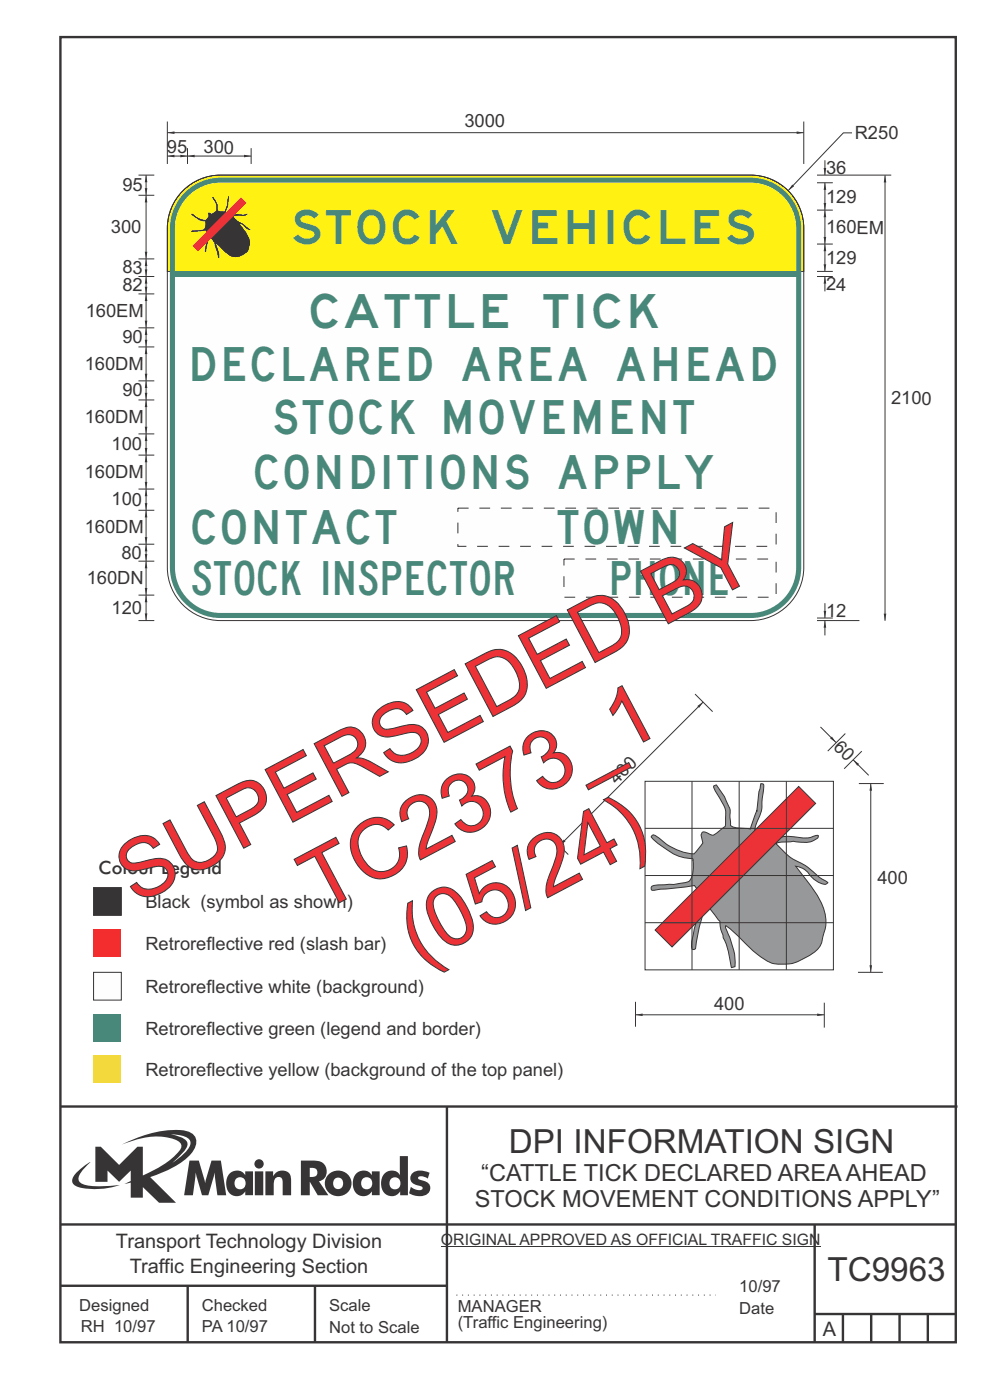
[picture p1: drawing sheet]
<svg xmlns="http://www.w3.org/2000/svg" width="210mm" height="297mm" viewBox="0 0 210 297" stroke-linecap="round" stroke-linejoin="round" font-family="sans-serif">
<g fill="none" stroke="#373435" stroke-width=".51">
<path d="M12.8 7.9h189.9v276.9h-189.9zM12.8 234.7h190.3M94.8 234.7v50.1M12.8 259.8h190.1M172.8 259.8v25M12.8 272.8h82M39.8 272.8v12M66.8 272.8v12M172.8 278.8h30M178.8 278.8v6M184.8 278.8v6M190.8 278.8v6"/>
<path d="M196.8 278.8v6"/>
</g>
<path d="M96.8 274.7h55" fill="none" stroke="#373435" stroke-width=".21" stroke-dasharray=".2 1" stroke-linecap="butt"/>
<path d="M36.2 240.6a5.8 5.8 0 0 1 3.9 1.1 1.58 1.58 0 0 1-.2 2.1l-1.1 1.2-2.3 1.7 .9-.8a6.5 6.5 0 0 0 2.4-3.2 2.43 2.43 0 0 0-2.2-1.7zM20.2 243.3v7.4h2.6v-2.4l2.5 2.4 2.4-2.4v2.2l-1.3 .7 1.3-.3v3.2h2.6v-2.3l3.4 3.4h3.6l-5.4-5.5a20.1 20.1 0 0 0 8.6-4.9 3.1 3.1 0 0 0 .8-3.8 3.8 3.8 0 0 0-3.1-1.3 25.1 25.1 0 0 0-12.4 3.1 16.1 16.1 0 0 1 11.2-1.1 1.56 1.56 0 0 1 1.4 1.9 17.9 17.9 0 0 1-8.1 5.8v-6.1h-1.1l-3.9 3.8-3.9-3.8zM16.3 248.7a1.82 1.82 0 0 0-.6 2.6 9.9 9.9 0 0 0 5.8 .9l1.9-.3 2-.5a22.2 22.2 0 0 1-7.7-.1 1.33 1.33 0 0 1-.7-2.2l.9-1.3 1.3-1.3-1.4 .9zM65.7 247.8a1.13 1.13 0 0 1 1.2 .1 1.13 1.13 0 0 1 .4 1.2 1.26 1.26 0 0 1-1.6 .6zM63.8 246.2v7.4h1.9v-2.9l1.7 2.9h2.3l-2-3a2.25 2.25 0 0 0 1.5-2.7 2.25 2.25 0 0 0-2.6-1.7zM69 251.1a2.8 2.8 0 0 0 5.6 0 2.8 2.8 0 0 0-5.6 0zM71.1 250a1.15 1.15 0 0 1 1.7 1 1.15 1.15 0 0 1-1.7 1 1.46 1.46 0 0 1 0-2zM75.7 248.9a3.2 3.2 0 0 0 .3 4.6 2.13 2.13 0 0 0 2.9-.8v.9h1.6v-5.1h-1.6v.8a2.07 2.07 0 0 0-3.2-.4zM77 250a1.23 1.23 0 0 1 1.7 .3 1.23 1.23 0 0 1-.2 1.7 1.23 1.23 0 0 1-1.7-.2 1.55 1.55 0 0 1 .2-1.8zM84.8 245.3l.1 4a2.16 2.16 0 0 0-2.4-.9 2.16 2.16 0 0 0-1.6 2 2.52 2.52 0 0 0 2.7 3.3 2.11 2.11 0 0 0 1.3-1v.9h1.6v-8.3zM83.1 250a1.24 1.24 0 0 1 1.8 1 1.24 1.24 0 0 1-1.8 1.1 1.47 1.47 0 0 1 0-2.1zM87.6 248.8a1.52 1.52 0 0 0-.5 1.7 1.52 1.52 0 0 0 1.5 1 .82 .82 0 0 1 1 .7 2.07 2.07 0 0 1-2.4-.4l-.4 1.3a3.8 3.8 0 0 0 3.9 .2 1.56 1.56 0 0 0 .5-1.7 1.56 1.56 0 0 0-1.4-1.1 1.25 1.25 0 0 1-1.1-.6 1.21 1.21 0 0 1 1.7-.1l.3 .2 .4-1.2a3.7 3.7 0 0 0-3.5 0zM40.2 246.2l-1.1 7.4h1.8l.6-4.9 1.4 4.9h1.3l1.3-4.9 .6 4.9h1.9l-1.1-7.4h-2l-1.4 4.8-1.3-4.8zM48.8 248.9a3.2 3.2 0 0 0 .4 4.6 2.13 2.13 0 0 0 2.8-.8v.9h1.7v-5.1h-1.7v.8a2.07 2.07 0 0 0-3.2-.4zM50.2 250a1.23 1.23 0 0 1 1.7 .3 1.23 1.23 0 0 1-.3 1.7 1.23 1.23 0 0 1-1.7-.2 1.55 1.55 0 0 1 .3-1.8zM54.1 248.5v5.1h1.7v-5.1zM54 246.9a.99 .99 0 0 0 1.9 0 .99 .99 0 0 0-1.9 0zM56.3 248.5v5.1h1.8a5.4 5.4 0 0 1 .3-3.6 .91 .91 0 0 1 1.1-.2 .91 .91 0 0 1 .5 1v2.8h1.8v-2.9a2 2 0 0 0-1.4-2.4 2 2 0 0 0-2.5 1.2v-1z" fill-rule="evenodd" fill="#373435"/>
<path d="M93.5 264.5h80.5" fill="none" stroke="#373435" stroke-width=".21"/>
<path d="M19.8 197.2h5.9v5.9h-5.9z" fill-rule="evenodd" fill="#f32c2e"/>
<path d="M19.8 188.3h5.9v5.9h-5.9z" fill-rule="evenodd" fill="#373435" stroke="#373435" stroke-width=".21"/>
<path d="M19.8 223.8h5.9v5.9h-5.9z" fill-rule="evenodd" fill="#ffd520"/>
<path d="M19.8 215.2h5.9v5.8h-5.9z" fill-rule="evenodd" fill="#48887b"/>
<path d="M19.8 206.3h5.9v5.9h-5.9z" fill-rule="evenodd" fill="#fefefe" stroke="#373435" stroke-width=".21"/>
<path d="M138.4 177.2a2.42 2.42 0 0 1 1.8 .9 11.7 11.7 0 0 0 7 3l1.9-2.3-.4-1.7 .2-.4 .7-.2 .4 .2a1.39 1.39 0 0 0 2.2-.1l1.6-1.3 .1-1.6a5 5 0 0 0-1.1-4.1l-1.4-2.4v-.4l.4-.2 .2-.1 1.7 2.5 1.1 2.5 .1 3.6 1 .5 3.3 .3 1.3-3.7 .4-4 .5-1.9 .6 .1v.5l-.4 3.3a8.3 8.3 0 0 1-1.2 4.7l-.3 1.4 2.2 1.1 .9 .7h.6a10.2 10.2 0 0 1 6.3-.4 7.1 7.1 0 0 0 3.1-.5l.4 .2a1.53 1.53 0 0 1-1.3 1 10.4 10.4 0 0 1-4.2 .1l-2.5 .2-1 .3 .9 .8a11.6 11.6 0 0 0 4.8 3.5l1.7 1.3a14.4 14.4 0 0 0 3.6 2.6l-.3 .3a4.8 4.8 0 0 1-4-2.5 4 4 0 0 0-2.5-1.2l3 3.9a12.7 12.7 0 0 1 3.4 8.7l-.5 1.7a6.1 6.1 0 0 1-1.6 3.6 12.4 12.4 0 0 1-6.1 2.8 7.1 7.1 0 0 1-6.4-2.1l-4.6-4.3-2-1.7v.6a19.8 19.8 0 0 1 1.9 7.4v.7l-.7 .2a29.8 29.8 0 0 0-1.8-6.5l-.6-1.9-.1-1.5-2.7-3.4-.1 .2a11.1 11.1 0 0 0-1.3 3.7l-1 5.3-.2 .1-.5 .1a5.1 5.1 0 0 1 .2-3.3l.7-3.2 .7-2.1a2.78 2.78 0 0 0 .4-2.5l-1.6-2.4-8.9 1a.5 .5 0 0 1-.3-.5 .5 .5 0 0 1 .3-.4l1-.3 3.6-.1a8.8 8.8 0 0 0 3.3-.8 6.9 6.9 0 0 0 .6-4.6 9.3 9.3 0 0 1-5.8-2.2l-2.5-1.9-.5-.5z" fill-rule="evenodd" fill="#96989a" stroke="#373435" stroke-width=".21"/>
<path d="M169.4 166.8l3.6 3.6-30.4 30.5-3.6-3.6z" fill-rule="evenodd" fill="#ed3237" stroke="#373435" stroke-width=".21"/>
<g fill="none" stroke="#373435" stroke-width=".21">
<path d="M147.4 147.2l3.8 3.8M179.3 155.6l-3.7 3.7M116.8 177.6l3.7 3.7M136.8 165.7h40v40.1h-40zM136.8 175.7h40M146.8 165.7v40.1M156.8 165.7v40.1M166.8 165.7v40.1M182.2 166.2h5.3M184.7 166.2v40.1M136.8 195.7h40M136.8 185.7h40"/>
<path d="M134.8 212.5v5.3M174.9 212.7v5.3M182 206.3h5.3"/>
</g>
<g fill="#373435">
<path d="M184.4 204.8h.6l-.3 1.5z"/>
<path d="M184.7 166.2l.3 1.5h-.6z"/>
</g>
<path d="M182.8 159.4l-3.7 3.7M181 161.2l3.3 3.3" fill="none" stroke="#373435" stroke-width=".21"/>
<path d="M181 161.2l1.2 .9-.4 .3z" fill="#373435"/>
<path d="M174 154.2l3.3 3.3" fill="none" stroke="#373435" stroke-width=".21"/>
<path d="M176.1 156.6l.4-.3 .8 1.2z" fill="#373435"/>
<path d="M149.2 148.9l-30.5 30.5" fill="none" stroke="#373435" stroke-width=".21"/>
<g fill="#373435">
<path d="M119.6 178.1l.4 .4-1.3 .9z"/>
<path d="M147.9 149.8l1.3-.9-.9 1.3z"/>
</g>
<path d="M134.8 215.3h40.1" fill="none" stroke="#373435" stroke-width=".21"/>
<g fill="#373435">
<path d="M173.3 215l1.6 .3-1.6 .3z"/>
<path d="M134.8 215.3l1.5-.3v.6z"/>
</g>
<path d="M38.8 40.5a11.2 11.2 0 0 1 8-3.4h112.4a11.3 11.3 0 0 1 11.3 11.3v9.2h-135v-9.2a11.2 11.2 0 0 1 3.3-7.9z" fill-rule="evenodd" fill="#fff212" stroke="#373435" stroke-width=".21"/>
<path d="M38.8 40.5a11.2 11.2 0 0 1 8-3.4h112.4a11.3 11.3 0 0 1 11.3 11.3v72a11.3 11.3 0 0 1-11.3 11.2h-112.4a11.3 11.3 0 0 1-11.3-11.2v-72a11.2 11.2 0 0 1 3.3-7.9z" fill="none" stroke="#373435" stroke-width=".21"/>
<path d="M39.7 40.4a10.7 10.7 0 0 1 7.1-2.7h112.4a10.8 10.8 0 0 1 10.8 10.7v72a10.8 10.8 0 0 1-10.8 10.7h-112.4a10.8 10.8 0 0 1-10.8-10.7v-72a10.7 10.7 0 0 1 3.7-8z" fill-rule="evenodd" fill="#48887b"/>
<path d="M40.4 41.2a9.6 9.6 0 0 1 6.4-2.4h112.4a9.7 9.7 0 0 1 9.7 9.6v72a9.7 9.7 0 0 1-9.7 9.6h-112.4a9.7 9.7 0 0 1-9.7-9.6v-72a9.6 9.6 0 0 1 3.3-7.2z" fill-rule="evenodd" fill="#fefefe"/>
<path d="M40.4 41.2a9.6 9.6 0 0 1 6.4-2.4h112.4a9.7 9.7 0 0 1 9.7 9.6v9.2h-131.8v-9.2a9.6 9.6 0 0 1 3.3-7.2z" fill-rule="evenodd" fill="#fff212"/>
<path d="M37.1 57.6h131.8v1.1h-131.8z" fill-rule="evenodd" fill="#48887b"/>
<path d="M31 96.5v7.2" fill="none" stroke="#373435" stroke-width=".21"/>
<g fill="#373435">
<path d="M31 96.5l.3 1.6h-.6z"/>
<path d="M30.7 102.2h.6l-.3 1.5z"/>
</g>
<path d="M31 108.2v7.2" fill="none" stroke="#373435" stroke-width=".21"/>
<g fill="#373435">
<path d="M31 108.2l.3 1.6h-.6z"/>
<path d="M30.7 113.9h.6l-.3 1.5z"/>
</g>
<path d="M31 119v7.2" fill="none" stroke="#373435" stroke-width=".21"/>
<g fill="#373435">
<path d="M31 119l.3 1.6h-.6z"/>
<path d="M30.7 124.7h.6l-.3 1.5z"/>
<path d="M40.6 45.3h.1a5.5 5.5 0 0 0 2.9 1.4l.2-.2a1.19 1.19 0 0 0 .4-1.3l.1-.1a1.05 1.05 0 0 0 1.6-.9 2.96 2.96 0 0 0-.8-2.2l-.1-.2 .2-.1 .6 .9a2.75 2.75 0 0 1 .4 2l1.4 .3 .5-1.3 .2-1.4 .2-.6 .1 .3-.2 1.7-.4 1.4 .2 .2a1.48 1.48 0 0 0 1.8 .2 4.5 4.5 0 0 0 2.5-.1 1.28 1.28 0 0 1-1.7 .5l-1.3 .1a7.4 7.4 0 0 0 2.5 1.9l1.1 1a2.93 2.93 0 0 1-1.8-1.1l-.4-.2 .8 1.1a3.9 3.9 0 0 1 .9 4.7 3.2 3.2 0 0 1-5.2-.1l-1.5-1.4 .6 2v.9l-.2 .1-.6-2.4a3.3 3.3 0 0 0-1.1-2.1l-.4 .7-.6 2.5-.2-.4 .5-2.2a1.41 1.41 0 0 0-.3-2l-3 .3v-.2l.3-.1 1.4-.1a1.04 1.04 0 0 0 1.3-1.3l-.1-.5a4.2 4.2 0 0 1-2.9-1.7z" fill-rule="evenodd"/>
</g>
<path d="M40.8 52.1l10.3-10.3 1.2 1.2-10.3 10.3z" fill-rule="evenodd" fill="#ed3237"/>
<path d="M35.5 28.1h135" fill="none" stroke="#373435" stroke-width=".21"/>
<g fill="#373435">
<path d="M35.5 28.1l1.5-.2v.5z"/>
<path d="M169 27.9l1.5 .2-1.5 .3z"/>
</g>
<path d="M35.5 25.8v9M35.5 33.1h4.3M170.5 25.8v9" fill="none" stroke="#373435" stroke-width=".21"/>
<g fill="#373435">
<path d="M38.3 32.8l1.5 .3-1.5 .3z"/>
<path d="M35.5 33.1l1.5-.3v.6z"/>
</g>
<path d="M39.8 33.1h13.5" fill="none" stroke="#373435" stroke-width=".21"/>
<g fill="#373435">
<path d="M51.8 32.8l1.5 .3-1.5 .3z"/>
<path d="M39.8 33.1l1.5-.3v.6z"/>
</g>
<path d="M39.8 31.4v3.4M53.3 31.4v3.4M31 84.8v7.2" fill="none" stroke="#373435" stroke-width=".21"/>
<g fill="#373435">
<path d="M31 84.8l.3 1.6h-.6z"/>
<path d="M30.7 90.5h.6l-.3 1.5z"/>
</g>
<path d="M31 73.6v7.2" fill="none" stroke="#373435" stroke-width=".21"/>
<g fill="#373435">
<path d="M31 73.6l.3 1.5h-.6z"/>
<path d="M30.7 79.3h.6l-.3 1.5z"/>
</g>
<path d="M31 62.3v7.2" fill="none" stroke="#373435" stroke-width=".21"/>
<g fill="#373435">
<path d="M31 62.3l.3 1.6h-.6z"/>
<path d="M30.7 68h.6l-.3 1.5z"/>
</g>
<path d="M31 92v4.5" fill="none" stroke="#373435" stroke-width=".21"/>
<g fill="#373435">
<path d="M31 92l.3 1.6h-.6z"/>
<path d="M30.7 95h.6l-.3 1.5z"/>
</g>
<path d="M31 103.7v4.5" fill="none" stroke="#373435" stroke-width=".21"/>
<g fill="#373435">
<path d="M31 103.7l.3 1.6h-.6z"/>
<path d="M30.7 106.7h.6l-.3 1.5z"/>
</g>
<path d="M31 115.4v3.6" fill="none" stroke="#373435" stroke-width=".21"/>
<g fill="#373435">
<path d="M31 115.4l.3 1.6h-.6z"/>
<path d="M30.7 117.5h.6l-.3 1.5z"/>
</g>
<path d="M31 126.2v5.4" fill="none" stroke="#373435" stroke-width=".21"/>
<g fill="#373435">
<path d="M31 126.2l.3 1.6h-.6z"/>
<path d="M30.7 130.1h.6l-.3 1.5z"/>
</g>
<path d="M31 80.8v4" fill="none" stroke="#373435" stroke-width=".21"/>
<g fill="#373435">
<path d="M31 80.8l.3 1.5h-.6z"/>
<path d="M30.7 83.3h.6l-.3 1.5z"/>
</g>
<path d="M31 69.5v4.1" fill="none" stroke="#373435" stroke-width=".21"/>
<g fill="#373435">
<path d="M31 69.5l.3 1.6h-.6z"/>
<path d="M30.7 72.1h.6l-.3 1.5z"/>
</g>
<path d="M31 37.1v4.3" fill="none" stroke="#373435" stroke-width=".21"/>
<g fill="#373435">
<path d="M31 37.1l.3 1.6h-.6z"/>
<path d="M30.7 39.9h.6l-.3 1.5z"/>
</g>
<path d="M31 58.7v3.6" fill="none" stroke="#373435" stroke-width=".21"/>
<g fill="#373435">
<path d="M31 58.7l.3 1.5h-.6z"/>
<path d="M30.7 60.8h.6l-.3 1.5z"/>
</g>
<path d="M31 54.9v3.8" fill="none" stroke="#373435" stroke-width=".21"/>
<g fill="#373435">
<path d="M31 54.9l.3 1.5h-.6z"/>
<path d="M30.7 57.1h.6l-.3 1.6z"/>
</g>
<path d="M31 41.4v13.5" fill="none" stroke="#373435" stroke-width=".21"/>
<g fill="#373435">
<path d="M31 41.4l.3 1.5h-.6z"/>
<path d="M30.7 53.4h.6l-.3 1.5z"/>
</g>
<g fill="none" stroke="#373435" stroke-width=".21">
<path d="M29.4 37.1h3.3M175 34v3.1M29.4 58.7h3.3M29.4 54.9h3.3M29.4 41.4h3.3M29.4 73.6h3.3M29.4 62.3h3.3M29.4 69.5h3.3M29.4 96.5h3.3M29.4 84.8h3.3M29.4 92h3.3M29.4 80.8h3.3"/>
<path d="M29.4 108.2h3.3M29.4 119h3.3M29.4 103.7h3.3M29.4 115.4h3.3M29.4 131.6h3.3M29.4 126.2h3.3"/>
</g>
<path d="M174.7 35.6h.6l-.3 1.5z" fill="#373435"/>
<path d="M175 58.7v3.1" fill="none" stroke="#373435" stroke-width=".21"/>
<path d="M175 58.7l.3 1.5h-.6z" fill="#373435"/>
<path d="M180.7 28.2h-1.8l-11.7 12.2" fill="none" stroke="#373435" stroke-width=".21"/>
<path d="M168.1 39.1l.3 .4-1.2 .9z" fill="#373435"/>
<path d="M175 38.8v5.8" fill="none" stroke="#373435" stroke-width=".21"/>
<g fill="#373435">
<path d="M174.7 43.1h.6l-.3 1.5z"/>
<path d="M175 38.8l.3 1.5h-.6z"/>
</g>
<path d="M175 51.8v5.8" fill="none" stroke="#373435" stroke-width=".21"/>
<g fill="#373435">
<path d="M174.7 56.1h.6l-.3 1.5z"/>
<path d="M175 51.8l.3 1.5h-.6z"/>
</g>
<path d="M175 44.6v7.2" fill="none" stroke="#373435" stroke-width=".21"/>
<g fill="#373435">
<path d="M174.7 50.3h.6l-.3 1.5z"/>
<path d="M175 44.6l.3 1.5h-.6z"/>
</g>
<path d="M187.7 37.2v94.5" fill="none" stroke="#373435" stroke-width=".21"/>
<g fill="#373435">
<path d="M187.7 37.2l.3 1.5h-.5z"/>
<path d="M187.5 130.2h.5l-.3 1.5z"/>
</g>
<path d="M175 131.6v3.2" fill="none" stroke="#373435" stroke-width=".21"/>
<path d="M175 131.6l.3 1.6h-.6z" fill="#373435"/>
<path d="M175 128v3.1" fill="none" stroke="#373435" stroke-width=".21"/>
<path d="M174.7 129.6h.6l-.3 1.5z" fill="#373435"/>
<path d="M173.3 38.8h3.4M173.3 37.1h15.8M173.3 44.6h3.4M173.3 58.7h3.4M173.3 57.6h3.4M176.7 51.8h-3.4M173.3 131.1h3.4M173.3 131.6h9" fill="none" stroke="#373435" stroke-width=".21"/>
<path d="M97.1 107.8h67.5v8.1h-67.5zM119.6 118.6h45v8.1h-45z" fill="none" stroke="#373435" stroke-width=".21" stroke-dasharray="2.3 2.3" stroke-linecap="butt"/>
<g font-size="17.6" fill="#ed3237">
<text x="28.8" y="192" transform="rotate(-28 28.8 192)">SUPERSEDED BY</text>
<text x="67.9" y="193.7" transform="rotate(-28 67.9 193.7)">TC2373_1</text>
<text x="88.9" y="204.9" transform="rotate(-28 88.9 204.9)">(05/24)</text>
</g>
<g font-size="7.2" fill="#48887b">
<text x="62.2" y="51.8">STOCK</text>
<text x="104.3" y="51.8">VEHICLES</text>
<text x="65.9" y="69.5">CATTLE</text>
<text x="115.3" y="69.5">TICK</text>
<text x="40.8" y="80.8">DECLARED AREA AHEAD</text>
<text x="58.3" y="92">STOCK MOVEMENT</text>
<text x="54.1" y="103.7">CONDITIONS APPLY</text>
<text x="40.8" y="115.4">CONTACT</text>
<text x="118.4" y="115.4">TOWN</text>
<text x="40.8" y="126.2">STOCK INSPECTOR</text>
<text x="129.9" y="126.2">PHONE</text>
</g>
<g font-size="7.1" fill="#373435">
<text x="107.9" y="244.6">DPI INFORMATION SIGN</text>
<text x="175.5" y="271.7">TC9963</text>
</g>
<g font-size="5" fill="#373435">
<text x="102.1" y="250.5">“CATTLE TICK DECLARED AREAAHEAD</text>
<text x="100.7" y="256.1">STOCK MOVEMENT CONDITIONS APPLY”</text>
</g>
<g font-size="4.2" fill="#373435">
<text x="24.6" y="264.8">Transport Technology Division</text>
<text x="27.5" y="270">Traffic Engineering Section</text>
<text x="174.5" y="283.3">A</text>
</g>
<g font-size="3.9" fill="#373435">
<text x="98.5" y="26.9" transform="rotate(1 98.5 26.9)">3000</text>
<text x="181.3" y="29.6">R250</text>
<text x="35.4" y="32.5" transform="rotate(1 35.4 32.5)">95</text>
<text x="43.2" y="32.5" transform="rotate(1 43.2 32.5)">300</text>
<text x="26" y="40.5" transform="rotate(1 26 40.5)">95</text>
<text x="175.2" y="36.9" transform="rotate(1 175.2 36.9)">36</text>
<text x="175.2" y="43" transform="rotate(1 175.2 43)">129</text>
<text x="23.5" y="49.4" transform="rotate(1 23.5 49.4)">300</text>
<text x="175.2" y="49.5" transform="rotate(1 175.2 49.5)">160EM</text>
<text x="26" y="58" transform="rotate(1 26 58)">83</text>
<text x="175.2" y="56" transform="rotate(1 175.2 56)">129</text>
<text x="26" y="61.7" transform="rotate(1 26 61.7)">82</text>
<text x="175.2" y="61.6" transform="rotate(1 175.2 61.6)">24</text>
<text x="18.2" y="67.1" transform="rotate(1 18.2 67.1)">160EM</text>
<text x="26" y="72.8" transform="rotate(1 26 72.8)">90</text>
<text x="18" y="78.4" transform="rotate(1 18 78.4)">160DM</text>
<text x="18" y="89.6" transform="rotate(1 18 89.6)">160DM</text>
<text x="26" y="84" transform="rotate(1 26 84)">90</text>
<text x="189" y="85.8" transform="rotate(1 189 85.8)">2100</text>
<text x="23.7" y="95.5" transform="rotate(1 23.7 95.5)">100</text>
<text x="18" y="101.3" transform="rotate(1 18 101.3)">160DM</text>
<text x="23.7" y="107.2" transform="rotate(1 23.7 107.2)">100</text>
<text x="18" y="113" transform="rotate(1 18 113)">160DM</text>
<text x="25.8" y="118.6" transform="rotate(1 25.8 118.6)">80</text>
<text x="18.4" y="123.8" transform="rotate(1 18.4 123.8)">160DN</text>
<text x="23.7" y="130.3" transform="rotate(1 23.7 130.3)">120</text>
<text x="175.2" y="130.9" transform="rotate(1 175.2 130.9)">12</text>
<text x="176.6" y="158.6" transform="rotate(45 176.6 158.6)">60</text>
<text x="130.8" y="166.5" transform="rotate(-45 130.8 166.5)">400</text>
<text x="20.9" y="185.3">Colour Legend</text>
<text x="186.1" y="187.6">400</text>
<text x="30.9" y="192.7">Black (symbol as shown)</text>
<text x="30.9" y="201.6">Retroreflective red (slash bar)</text>
<text x="30.9" y="210.7">Retroreflective white (background)</text>
<text x="151.5" y="214.3">400</text>
<text x="30.9" y="219.5">Retroreflective green (legend and border)</text>
<text x="30.9" y="228.2">Retroreflective yellow (background of the top panel)</text>
</g>
<g font-size="3.5" fill="#373435">
<text x="156.8" y="274">10/97</text>
<text x="16.8" y="278.2">Designed</text>
<text x="42.8" y="278.2">Checked</text>
<text x="69.8" y="278.2">Scale</text>
<text x="97.1" y="278.3">MANAGER</text>
<text x="97.1" y="281.8">(Traffic Engineering)</text>
<text x="156.8" y="278.8">Date</text>
<text x="17.1" y="282.6">RH 10/97</text>
<text x="42.8" y="282.6">PA 10/97</text>
<text x="69.8" y="282.7">Not to Scale</text>
</g>
<text font-size="3.4" fill="#373435" x="93.5" y="264.1">ORIGINAL APPROVED AS OFFICIAL TRAFFIC SIGN</text>
</svg>
